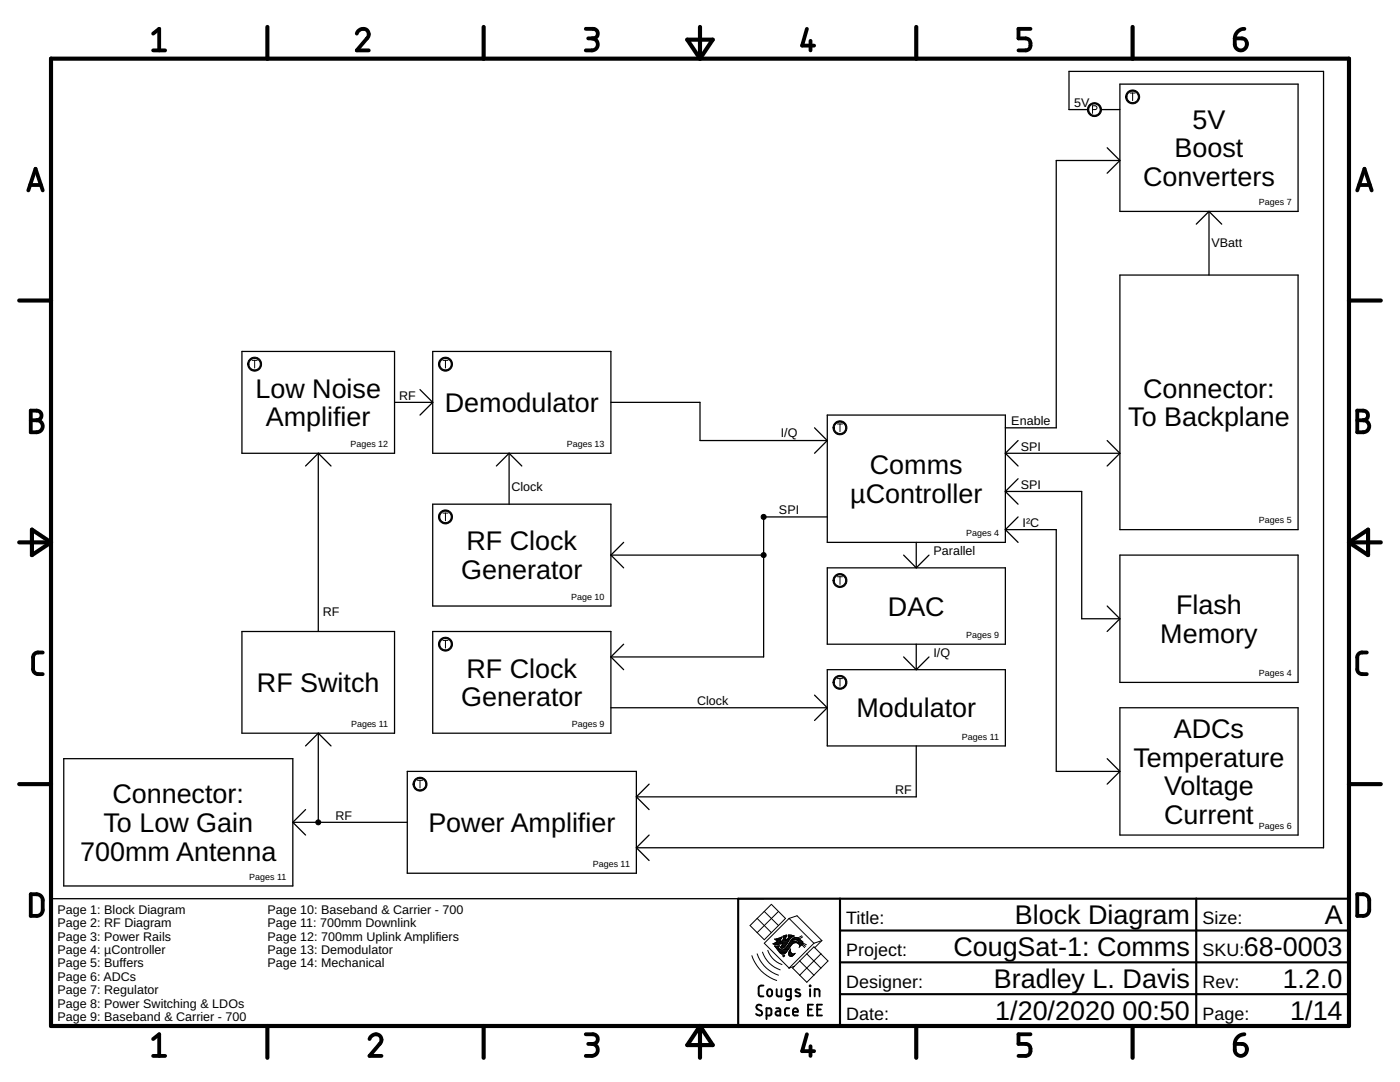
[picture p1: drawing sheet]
<svg xmlns="http://www.w3.org/2000/svg" width="279mm" height="216mm" viewBox="0 0 279 216" stroke-linecap="round" stroke-linejoin="round" font-family="sans-serif">
<g fill="none" stroke="#000" stroke-width=".25">
<path d="M223.5 16.8h35.6v25.4h-35.6zM217.1 21.9h-3.8v-7.7h50.8v155h-137.1M219.7 21.9h3.8M221 29.5l2.5 2.5M223.5 32h-12.7v53.4h-10.2M223.5 32l-2.5 2.6M223.5 54.9h35.6v50.8h-35.6zM241.3 42.2v12.7M241.3 42.2l-2.6 2.5M241.3 42.2l2.5 2.5M48.3 70.1h30.4v20.3h-30.4zM83.8 77.7l2.6 2.6"/>
<path d="M86.4 70.1h35.5v20.3h-35.5zM63.5 90.4v35.6M63.5 90.4l-2.5 2.6M63.5 90.4l2.6 2.6M78.7 80.3h7.7M86.4 80.3l-2.6 2.5M101.6 90.4v10.2M101.6 90.4l-2.5 2.6M101.6 90.4l2.5 2.6M121.9 80.3h17.8v7.6h25.4M162.6 85.4l2.5 2.5M165.1 87.9l-2.5 2.5"/>
<path d="M165.1 82.8h35.5v25.4h-35.5zM200.6 90.4h22.9M200.6 90.4l2.6 2.6M200.6 98.1l2.6 2.5M200.6 98.1h15.3v25.4h7.6M203.2 87.9l-2.6 2.5M203.2 95.5l-2.6 2.6M221 87.9l2.5 2.5M223.5 90.4l-2.5 2.6M86.4 100.6h35.5v20.3h-35.5zM121.9 110.8h30.5M121.9 110.8l2.6 2.5"/>
<path d="M124.5 108.2l-2.6 2.6M165.1 103.1h-12.7v28h-30.5M165.1 113.3h35.5v15.2h-35.5zM180.3 110.8l2.6 2.5M182.9 108.2v5.1M185.4 110.8l-2.5 2.5M200.6 105.7h10.2v48.2h12.7M200.6 105.7l2.6 2.5M203.2 103.1l-2.6 2.6M223.5 110.8h35.6v25.4h-35.6zM48.3 126h30.4v20.3h-30.4zM86.4 126h35.5v20.3h-35.5z"/>
<path d="M121.9 131.1l2.6 2.5M124.5 128.5l-2.6 2.6M162.6 138.7l2.5 2.5M165.1 133.6h35.5v15.2h-35.5zM180.3 131.1l2.6 2.5M182.9 128.5v5.1M185.4 131.1l-2.5 2.5M221 120.9l2.5 2.6M223.5 123.5l-2.5 2.5M12.7 151.4h45.7v25.4h-45.7zM63.5 146.3v17.8M63.5 146.3l-2.5 2.5"/>
<path d="M63.5 146.3l2.6 2.5M81.3 153.9h45.7v20.3h-45.7zM121.9 141.2h43.2M127 159l2.5 2.5M129.5 156.5l-2.5 2.5M165.1 141.2l-2.5 2.6M182.9 148.8v10.2h-55.9M221 151.4l2.5 2.5M223.5 141.2h35.6v25.4h-35.6zM223.5 153.9l-2.5 2.6M10.2 179.3h142.2M58.4 164.1h22.9"/>
<path d="M58.4 164.1l2.6 2.5M61 161.5l-2.6 2.6M127 169.2l2.5 2.5M129.5 166.6l-2.5 2.6"/>
</g>
<g fill="#000" stroke="#000" stroke-width=".2">
<path d="M225 18.4a1.4 1.4 0 0 1 2.2 .2 1.4 1.4 0 0 1-.8 2.1 1.4 1.4 0 0 1-1.8-1.4h.3a1.15 1.15 0 0 1 1.6-1 1.15 1.15 0 0 1 .3 1.9 1.15 1.15 0 0 1-1.9-.6v-.3h-.3z" fill-rule="evenodd"/>
<path d="M217.4 20.9a1.4 1.4 0 0 1 2.2 .2 1.4 1.4 0 0 1-.8 2.1 1.4 1.4 0 0 1-1.8-1.3h.3a1.15 1.15 0 0 1 1.6-1.1 1.15 1.15 0 0 1 .3 1.9 1.15 1.15 0 0 1-1.9-.5v-.3h-.3z" fill-rule="evenodd"/>
<path d="M49.8 71.7a1.39 1.39 0 0 1 2.2 .3 1.39 1.39 0 0 1-.8 2 1.39 1.39 0 0 1-1.8-1.3h.3a1.14 1.14 0 0 1 1.7-1 1.14 1.14 0 0 1 .1 1.9 1.14 1.14 0 0 1-1.8-.7v-.2h-.3z" fill-rule="evenodd"/>
<path d="M87.9 71.7a1.4 1.4 0 0 1 2.2 .3 1.4 1.4 0 0 1-.8 2 1.4 1.4 0 0 1-1.8-1.3h.3a1.15 1.15 0 0 1 1.6-1.1 1.15 1.15 0 0 1 .3 1.9 1.15 1.15 0 0 1-1.9-.6v-.2h-.3z" fill-rule="evenodd"/>
<path d="M166.6 84.4a1.39 1.39 0 0 1 2.2 .3 1.39 1.39 0 0 1-.8 2 1.39 1.39 0 0 1-1.8-1.3h.3a1.14 1.14 0 0 1 1.7-1 1.14 1.14 0 0 1 .1 1.9 1.14 1.14 0 0 1-1.8-.7v-.2h-.3z" fill-rule="evenodd"/>
<path d="M87.9 102.2a1.4 1.4 0 0 1 2.2 .2 1.4 1.4 0 0 1-.8 2.1 1.4 1.4 0 0 1-1.8-1.4h.3a1.15 1.15 0 0 1 1.6-1 1.15 1.15 0 0 1 .3 1.9 1.15 1.15 0 0 1-1.9-.6v-.3h-.3z" fill-rule="evenodd"/>
<path d="M166.6 114.9a1.39 1.39 0 0 1 2.2 .2 1.39 1.39 0 0 1-.8 2.1 1.39 1.39 0 0 1-1.8-1.4h.3a1.14 1.14 0 0 1 1.7-.9 1.14 1.14 0 0 1 .1 1.9 1.14 1.14 0 0 1-1.8-.7v-.3h-.3z" fill-rule="evenodd"/>
<path d="M87.9 127.6a1.4 1.4 0 0 1 2.2 .2 1.4 1.4 0 0 1-.8 2.1 1.4 1.4 0 0 1-1.8-1.4h.3a1.15 1.15 0 0 1 1.6-1 1.15 1.15 0 0 1 .3 1.9 1.15 1.15 0 0 1-1.9-.6v-.3h-.3z" fill-rule="evenodd"/>
<path d="M166.6 135.2a1.4 1.4 0 0 1 2.2 .2 1.4 1.4 0 0 1-.8 2.1 1.4 1.4 0 0 1-1.8-1.3h.3a1.14 1.14 0 0 1 1.7-1 1.14 1.14 0 0 1 .1 1.9 1.14 1.14 0 0 1-1.8-.7v-.2h-.3z" fill-rule="evenodd"/>
<path d="M82.8 155.5a1.4 1.4 0 0 1 2.2 .2 1.4 1.4 0 0 1-.8 2.1 1.4 1.4 0 0 1-1.8-1.3h.3a1.15 1.15 0 0 1 1.6-1.1 1.15 1.15 0 0 1 .3 1.9 1.15 1.15 0 0 1-1.9-.5v-.3h-.3z" fill-rule="evenodd"/>
<circle cx="152.4" cy="110.8" r=".5"/>
<circle cx="152.4" cy="103.1" r=".51"/>
<circle cx="63.5" cy="164.1" r=".5"/>
</g>
<g fill="none" stroke="#000" stroke-width=".2">
<path d="M225.5 18.6h1M226 18.6v1.5M218 21.9h.5a.38 .38 0 0 0 .4-.4 .38 .38 0 0 0-.4-.4h-.5v1.5M50.3 71.9h1M50.8 71.9v1.5M88.4 71.9h1M88.9 71.9v1.5M167.1 84.6h1M167.6 84.6v1.5M88.4 102.4h1M88.9 102.4v1.5M167.1 115.1h1"/>
<path d="M167.6 115.1v1.5M88.4 127.8h1M88.9 127.8v1.5M167.1 135.4h1M167.6 135.4v1.5M83.3 155.7h1M83.8 155.7v1.5M150.1 190.7a7.7 7.7 0 0 0 4.9 4.9M151.1 190.3a6.7 6.7 0 0 0 4.3 4.3M151.1 183.3l-1.4 1.4 2.8 2.8 2.9-2.8M151.1 183.3l2.8 2.8M152.2 190a5.6 5.6 0 0 0 3.5 3.5"/>
<path d="M152.5 181.9l1.4-1.5 2.9 2.9-1.4 1.4M152.5 181.9l-1.4 1.4M152.5 181.9l2.9 2.8M153.2 189.6a4.6 4.6 0 0 0 2.9 2.9M154.3 188.3h1.7M154.5 188.4h1M154.6 188.2h2.5M154.7 188.9h.7M154.7 187.5h1.1M154.8 189h.5M154.8 188h2.4M154.9 189.1h.4"/>
<path d="M154.9 187.6h.8M155 187.3h.9M155 189.2h.4M155 187.9h.7M155.1 189.4h.5M155.1 187.7h.6M155.1 187.8h.6M155.2 189.5h.6M155.2 188.8h.3M155.2 189.6h2M155.3 189v.1M155.3 189.7h1.8"/>
<path d="M155.4 181.9l-4.3 4.2M155.4 187.2h.6M155.4 188.9l.2-.2-1 .1 .9 1.1M155.4 188.9l-.1 .1M155.4 189.8h1.7M155.5 189.9h1.5M155.5 189.9l.5 .5 .6-.1M155.6 190.1h1.3M155.7 187.1h.3M155.7 187.9h1.6M155.7 190.2h1M155.7 187.6v.4"/>
<path d="M155.7 189h.8M155.8 189.1h.6M155.9 188.9l-.2 .1 .1 .1M155.9 188.9h.7M155.9 190.3h.7M155.9 187h.1M156 187l-1.4 .4 .6 .3-1 .6 .8 .2 1.3-.3-.3 .5M156 187v.3l-.3 .3M156 188.8h.7M156 188.7l-.1 .2M156 187.8h1.4M156 188.6h.8"/>
<path d="M156.1 188.5h.8M156.1 187.7h1.3M156.2 188.4h.8M156.2 187.6l-.5 .4M156.2 188.3h.9M156.2 187.6h.6M156.3 186.9h.7M156.3 190.8h.2M156.3 187.1h.5M156.3 187h.5M156.3 187.5h.5M156.4 187.3h.4"/>
<path d="M156.4 190.9h.1M156.4 189.5h.9M156.4 187.2h.4M156.4 186.8h.6M156.5 190.8l-.1 .1M156.6 190.6h.1M156.6 189.4h.8M156.6 190.6l-.4 .1 .2 .2M156.6 190.6l-.1 .2M156.7 189.2h.8M156.8 186.6h.2M156.8 189.1h.7"/>
<path d="M156.9 187.6h.6M157 189h.6M157 189a.92 .92 0 0 1-1.7 .1M157 186.9h-.2v.3M157 186.9v-.3l-.7 .2v.4l.1-.1-.2 .5M157 188.9h.7M157 187.5h.6M157.1 188.8h.7M157.2 187.3h.5M157.2 189.7l-.6 .6M157.2 188.6h.7M157.3 187.2h.5"/>
<path d="M157.3 188.5h.7M157.3 186.8h1.1M157.3 186.6h.7M157.3 189.5l-.1 .2M157.4 188.4h.7M157.4 187.1h.5M157.4 190.4l.2 .4M157.4 190.4h1.1M157.4 190.3h.7M157.4 190.2h.5M157.4 187l-.1-.4 1.2 .2a3 3 0 0 0-1.6 1.8l-.6 .6-.5-.1M157.4 187l-.6 .6v-.4"/>
<path d="M157.4 187h.7M157.4 190.5h1M157.4 190.1h.4M157.4 188.3h.8M157.5 186.9h.8M157.5 183.3l4.9 4.9M157.5 183.3l-5 4.9 5 5M157.5 183.3l1.6-.6 4.9 5M157.5 189.9h.3M157.5 190.6h.8M157.5 188.2h1M157.5 189.8h.3"/>
<path d="M157.6 189.7h.1M157.6 188h1.5M157.6 189.6l.2-.2-.1 .3M157.6 189.6l-.2 .8M157.6 189.6h.1M157.6 190.8h.5M157.6 187.9h1.4M157.7 189.5h.1M157.7 188.9l-.4 .6M157.7 189.7l.1 .4M157.7 187.8h1M157.7 187.8l-.7 1.2"/>
<path d="M157.7 187.8a1.15 1.15 0 0 1 2.1-.2l.2 .2M157.8 187.7h.4M157.8 190.1l.3 .2h.5M157.9 187.6h.4M158 187.5h.6M158.1 188.4l-.4 .5M158.1 187.3h1.4M158.3 187.2h1M158.5 190.4l-.5 .4h-.4M158.5 187.1h.6M158.6 190.3l.1-.1-.2 .2M158.6 190.3h.1"/>
<path d="M158.7 187.5h.9M159 187.6l.2 .1M159 187.6l-.4-.1-.5 .3h.6l.4 .2M159 187.6h.8M159.1 188l.2 .2M159.2 187.7h.7M159.2 188.2h.1M159.2 187.7l.2 .3M159.3 187.8h.8M159.3 188.2l-.6-.1-.6 .3M159.3 188.2h.1M159.3 188.3h.8"/>
<path d="M159.3 187.9h.9M159.4 188h.8M159.4 188v.2h-.1l.2 .2M159.4 188.2h.8M159.5 188.4h.5M159.5 188.4l.1 .3M159.5 188.5h.5M159.6 188.9l-.1 .2M159.6 188.6h.2M159.6 188.9h.1M159.6 191.7l2.8 2.9M159.6 188.8h.1"/>
<path d="M159.6 188.7v.2M160 188.5l.6 .6M160 186.7l-.8 .5M160 187.8l.2 .1M160.1 188.3l.7 .5M160.1 188.3l-.5 .6M160.2 188.2l.7 .3M160.2 186.9l-.7 .5M160.2 187.9l-.1 .4M161 190.3l-2.8 2.9 2.8 2.8 1.4-1.4M161 190.3l1.4-1.4 2.8 2.8-1.4 1.5M161 190.3l2.8 2.9"/>
<path d="M162.4 188.2l-4.9 5 1-.4M163.8 193.2l-1.4 1.4M163.8 190.3l-4.2 4.3M164 187.7l-1.6 .5M164 187.7l-1.4 1.4"/>
</g>
<g fill="none" stroke="#000" stroke-width=".83">
<path d="M10.2 11.7h259v193h-259zM53.4 5.4v6.3M96.5 5.4v6.3M137.2 7.9h5l-2.5 3.8zM139.7 5.4v6.3M182.9 5.4v6.3M226 5.4v6.3M3.8 60h6.4M269.2 60h6.4M3.8 108.2h6.4M6.4 105.7l3.8 2.5-3.8 2.6zM269.2 108.2h6.4"/>
<path d="M269.2 108.2l3.8-2.5v5.1zM3.8 156.5h6.4M269.2 156.5h6.4M53.4 204.7v6.4M96.5 204.7v6.4M139.7 204.7v6.4M139.7 204.7l2.5 3.8h-5zM182.9 204.7v6.4M226 204.7v6.4"/>
</g>
<g fill="none" stroke="#000" stroke-width=".76">
<path d="M30.6 6.7l1.2-.9v4.3M30.6 10.1h2.4M71.2 6.7a1.18 1.18 0 0 1 1.6-.9 1.18 1.18 0 0 1 .6 1.7l-2.2 2.6h2.4M116.9 5.8h1.4a.95 .95 0 0 1 1 .9 .95 .95 0 0 1-1 1h-.9M118.1 7.7a1.2 1.2 0 0 1 1.2 1.2 1.2 1.2 0 0 1-1.2 1.2h-1.2M161 5.8l-.9 3.3h2.4M161.8 8.1v2M205.7 5.8h-2.4v1.9h1.4a1.22 1.22 0 0 1 1 1.2 1.22 1.22 0 0 1-1 1.2h-1.4M246.4 7.7h1.5a1.2 1.2 0 0 1 .9 1.3 1.2 1.2 0 0 1-1.2 1 1.2 1.2 0 0 1-1.2-1.1zM248.3 5.8a1.92 1.92 0 0 0-1.9 1.9M5.7 38l1.4-4.3 1.4 4.3M6 36.9h2.2"/>
<path d="M270.9 38l1.4-4.3 1.4 4.3M271.2 36.9h2.2M6.1 81.9h1.2a.96 .96 0 0 1 1 1 .96 .96 0 0 1-1 1 1.2 1.2 0 0 1 1.2 1.2 1.2 1.2 0 0 1-1.2 1.2h-1.2zM6.1 83.9h1.2M270.9 81.9h1.2a.96 .96 0 0 1 .9 1 .96 .96 0 0 1-.9 1 1.2 1.2 0 0 1 1.2 1.2 1.2 1.2 0 0 1-1.2 1.2h-1.2zM270.9 83.9h1.2M8.5 130.2a1.65 1.65 0 0 0-1.6 .3l-.3 .6v2.4l.3 .7a1.71 1.71 0 0 0 1.6 .3M272.8 130.2a1.65 1.65 0 0 0-1.7 .3l-.2 .6v2.7l.2 .4a1.71 1.71 0 0 0 1.7 .3M6.1 178.4a2.43 2.43 0 0 1 2 .3l.3 .4 .1 .5v2.2l-.4 .7a2.35 2.35 0 0 1-2 .3zM270.9 178.4a2.43 2.43 0 0 1 1.9 .3l.3 .4 .2 .5-.1 2.2-.4 .7a2.35 2.35 0 0 1-1.9 .3zM30.6 207.3l1.2-.9v4.3M30.6 210.7h2.4"/>
<path d="M73.7 207.3a1.18 1.18 0 0 1 1.6-.9 1.18 1.18 0 0 1 .6 1.7l-2.2 2.6h2.4M116.9 206.4h1.4a.96 .96 0 0 1 1 .9 .96 .96 0 0 1-1 1h-.9M118.1 208.3a1.2 1.2 0 0 1 1.2 1.2 1.2 1.2 0 0 1-1.2 1.2h-1.2M161 206.4l-.9 3.3h2.4M161.8 208.8v1.9M205.7 206.4h-2.4v1.9h1.4a1.22 1.22 0 0 1 1 1.2 1.22 1.22 0 0 1-1 1.2h-1.4M246.4 208.3h1.5a1.2 1.2 0 0 1 .9 1.3 1.2 1.2 0 0 1-1.2 1.1 1.2 1.2 0 0 1-1.2-1.2zM248.3 206.4a1.95 1.95 0 0 0-1.9 1.9"/>
</g>
<path d="M167.6 179.3v25.4M238.7 179.3v25.4M269.2 179.3h-121.9v25.4M167.6 198.4h101.6M167.6 192h101.6M167.6 185.7h101.6" fill="none" stroke="#000" stroke-width=".42"/>
<g fill="none" stroke="#000" stroke-width=".38">
<path d="M152.4 196.7h-.7l-.3 .4 .1 1.5 .2 .2h.7M153.2 197.5l.5-.1a.81 .81 0 0 1 0 1.4h-.3l-.2-.3zM155 197.4v1.2l.4 .2h.6v-1.4M157.8 198.8h-.7l-.2-.2v-.9l.2-.3h.7v1.8l-.2 .3h-.6M159.6 197.5l-.7-.1-.2 .4 1 .5v.4a.75 .75 0 0 1-.9 0M161.6 196.7l.1 .1zM161.7 197.4v1.4M162.6 198.8v-1.4l.8 .1 .2 1.3M152 200.7a.54 .54 0 0 0-.8-.1 .54 .54 0 0 0 0 .8l.7 .3a.54 .54 0 0 1 0 .9 .54 .54 0 0 1-.8-.1l-.2-.2M153 202.6h.7l.2-.2v-1l-.2-.2h-.7v2.1M154.9 201.2h.6l.2 .2v1.2h-.5a.42 .42 0 0 1-.4-.4 .42 .42 0 0 1 .4-.4h.5M157.5 201.2h-.6l-.2 .3 .1 1 .7 .1"/>
<path d="M158.3 201.9h.9a.5 .5 0 0 0-.3-.7 .5 .5 0 0 0-.6 .5l.1 .8 .8 .1M161.3 201.4h.7M162.2 200.5h-.9v2.1h.9M163.1 201.4h.7M164 200.5h-.9v2.1h.9"/>
</g>
<g font-size="5.4">
<text x="238" y="25.7">5V</text>
<text x="234.4" y="31.4">Boost</text>
<text x="228.1" y="37.1">Converters</text>
<text x="51" y="79.3">Low Noise</text>
<text x="88.8" y="82.2">Demodulator</text>
<text x="228.1" y="79.3">Connector:</text>
<text x="53.1" y="85">Amplifier</text>
<text x="225.2" y="85">To Backplane</text>
<text x="173.6" y="94.6">Comms</text>
<text x="169.7" y="100.3">µController</text>
<text x="93.1" y="109.8">RF Clock</text>
<text x="92" y="115.5">Generator</text>
<text x="177.2" y="122.8">DAC</text>
<text x="234.7" y="122.5">Flash</text>
<text x="231.6" y="128.2">Memory</text>
<text x="93.1" y="135.2">RF Clock</text>
<text x="51.3" y="138.1">RF Switch</text>
<text x="92" y="140.9">Generator</text>
<text x="170.9" y="143.1">Modulator</text>
<text x="234.3" y="147.3">ADCs</text>
<text x="226.2" y="153">Temperature</text>
<text x="22.4" y="160.3">Connector:</text>
<text x="232.3" y="158.7">Voltage</text>
<text x="20.7" y="166">To Low Gain</text>
<text x="85.5" y="166">Power Amplifier</text>
<text x="232.3" y="164.4">Current</text>
<text x="16" y="171.7">700mm Antenna</text>
<text x="202.5" y="184.4">Block Diagram</text>
<text x="264.4" y="184.4">A</text>
<text x="190.3" y="190.8">CougSat-1: Comms</text>
<text x="248.2" y="190.8">68-0003</text>
<text x="198.4" y="197.1">Bradley L. Davis</text>
<text x="256" y="197.1">1.2.0</text>
<text x="198.6" y="203.5">1/20/2020</text>
<text x="224" y="203.5">00:50</text>
<text x="257.5" y="203.5">1/14</text>
</g>
<g font-size="3.6">
<text x="168.9" y="184.4">Title:</text>
<text x="240" y="184.4">Size:</text>
<text x="168.9" y="190.8">Project:</text>
<text x="240" y="190.8">SKU:</text>
<text x="168.9" y="197.1">Designer:</text>
<text x="240" y="197.1">Rev:</text>
<text x="168.9" y="203.5">Date:</text>
<text x="240" y="203.5">Page:</text>
</g>
<g font-size="2.5">
<text x="214.4" y="21.4">5V</text>
<text x="241.8" y="49.3">VBatt</text>
<text x="79.6" y="79.8">RF</text>
<text x="155.8" y="87.1">I/Q</text>
<text x="201.8" y="84.9">Enable</text>
<text x="203.7" y="89.9">SPI</text>
<text x="102" y="98.1">Clock</text>
<text x="203.7" y="97.6">SPI</text>
<text x="155.5" y="102.6">SPI</text>
<text x="204.1" y="105.2">I²C</text>
<text x="186.3" y="110.8">Parallel</text>
<text x="64.4" y="122.9">RF</text>
<text x="186.3" y="131.1">I/Q</text>
<text x="139.1" y="140.7">Clock</text>
<text x="178.7" y="158.5">RF</text>
<text x="66.9" y="163.6">RF</text>
<text x="11.5" y="182.4">Page 1: Block Diagram</text>
<text x="11.5" y="185">Page 2: RF Diagram</text>
<text x="53.4" y="182.4">Page 10: Baseband &amp; Carrier - 700</text>
<text x="53.4" y="185">Page 11: 700mm Downlink</text>
<text x="11.5" y="187.7">Page 3: Power Rails</text>
<text x="11.5" y="190.4">Page 4: µController</text>
<text x="53.4" y="187.7">Page 12: 700mm Uplink Amplifiers</text>
<text x="53.4" y="190.4">Page 13: Demodulator</text>
<text x="11.5" y="193">Page 5: Buffers</text>
<text x="11.5" y="195.7">Page 6: ADCs</text>
<text x="53.4" y="193">Page 14: Mechanical</text>
<text x="11.5" y="198.4">Page 7: Regulator</text>
<text x="11.5" y="201">Page 8: Power Switching &amp; LDOs</text>
<text x="11.5" y="203.7">Page 9: Baseband &amp; Carrier - 700</text>
</g>
<g font-size="1.8">
<text x="251.2" y="40.9">Pages 7</text>
<text x="69.9" y="89.2">Pages 12</text>
<text x="113.1" y="89.2">Pages 13</text>
<text x="192.8" y="106.9">Pages 4</text>
<text x="251.2" y="104.4">Pages 5</text>
<text x="114" y="119.6">Page 10</text>
<text x="192.8" y="127.3">Pages 9</text>
<text x="251.2" y="134.9">Pages 4</text>
<text x="70.1" y="145">Pages 11</text>
<text x="114.1" y="145">Pages 9</text>
<text x="192" y="147.6">Pages 11</text>
<text x="251.2" y="165.4">Pages 6</text>
<text x="118.3" y="173">Pages 11</text>
<text x="49.8" y="175.5">Pages 11</text>
</g>
</svg>
